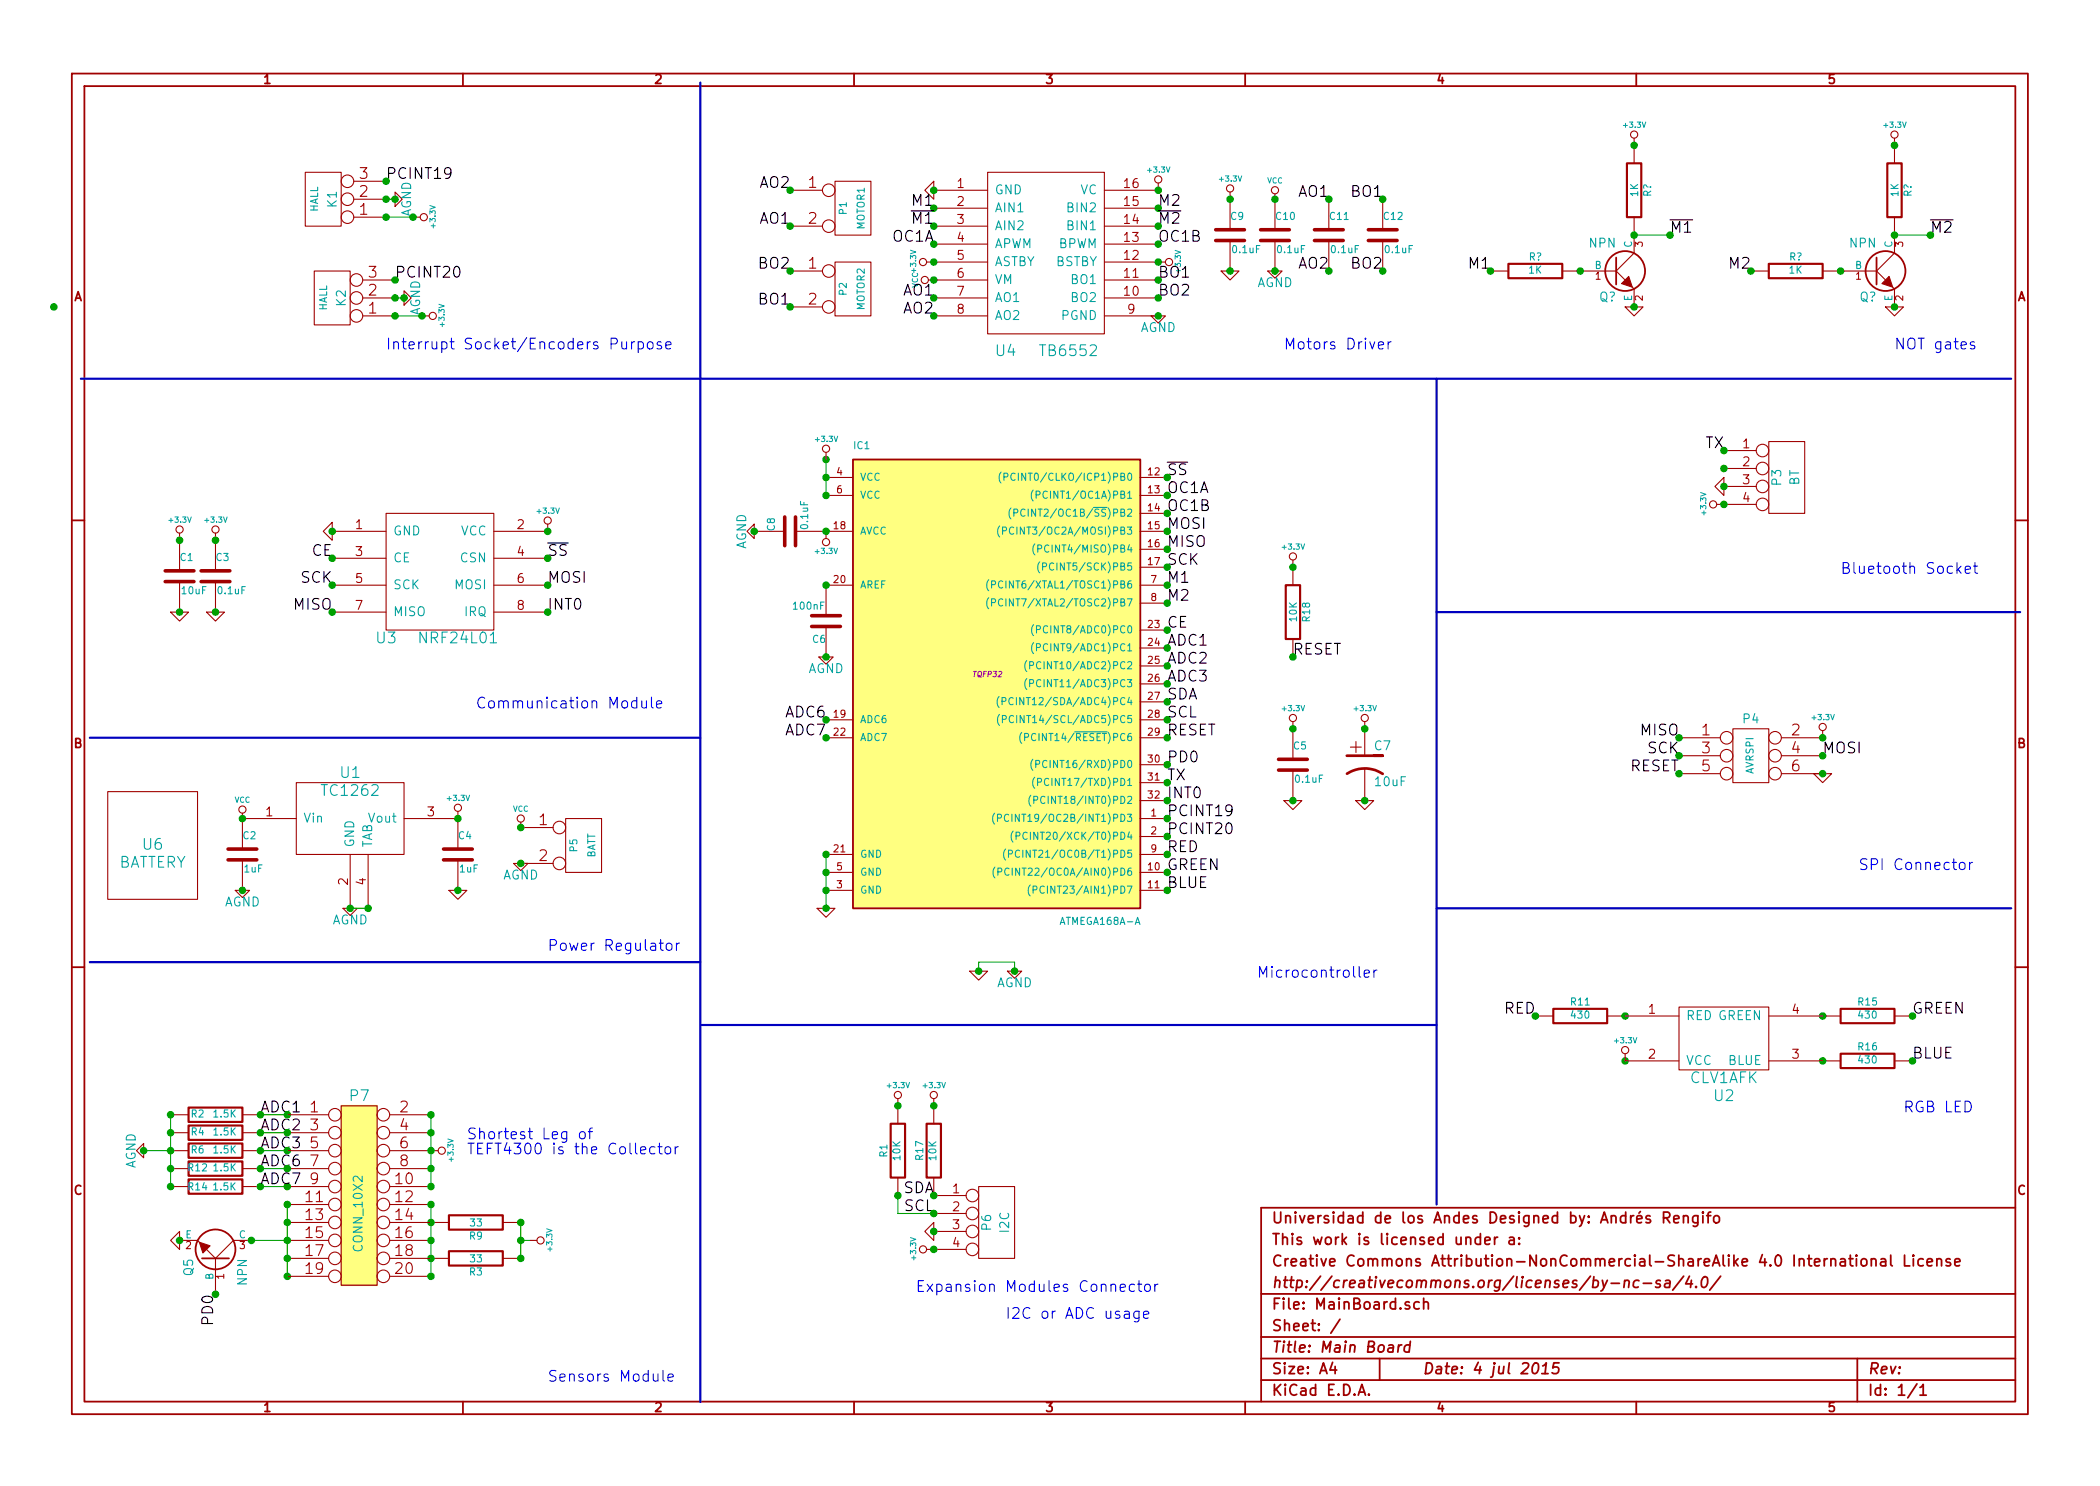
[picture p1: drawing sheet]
<svg xmlns="http://www.w3.org/2000/svg" width="297mm" height="210mm" viewBox="0 0 297 210" stroke-linecap="round" stroke-linejoin="round" font-family="sans-serif">
<g fill="none" stroke="#a00000" stroke-width=".25">
<path d="M10.2 10.4h276.6v189.7h-276.6zM11.9 12.2h273.2v186.1h-273.2zM65.5 10.4v1.8M120.8 10.4v1.8M176.1 10.4v1.8M231.4 10.4v1.8M228.6 36.4v3.9M265.4 36.4v3.9M10.2 73.6h1.7M120.6 65h40.7v63.5h-40.7zM285.1 73.6h1.7M10.2 136.8h1.7"/>
<path d="M285.1 136.8h1.7M28.6 178h3.8M209.4 175.1a.48 .48 0 0 0-.7 .1v.6a.48 .48 0 0 0 .7 .2M209.4 174.5v1.6M210 175.6l.8-.2-.1-.3h-.4l-.3 .2 .1 .7 .2 .1 .4-.1M211.4 175.1v1M211.8 175.1h-.2l-.2 .3M213.5 175.1h.2h.4l.1 1M214.2 175.4l-.5 .1a.3 .3 0 0 0-.3 .3 .3 .3 0 0 0 .3 .3l.5-.1M214.9 175.9l.1 .1-.1 .1-.1-.1 .1-.1v.2M214.9 175.1l.1 .1-.1 .1-.1-.1 .1-.1v.2M233.4 172.1l-.4-.1-.2 .2 .1 .2 .5 .2 .1 .1-.1 .2-.1 .1-.5-.1"/>
<path d="M235.3 172.3h.6a.42 .42 0 0 0 .3-.4 .42 .42 0 0 0-.3-.4h-.6v1.5M235.7 172.3l.5 .7M236.8 172.5l.7-.1-.1-.3-.4-.1-.2 .2v.7l.2 .1 .4-.1M238.1 172.2a.38 .38 0 0 1 .7 0v.8M238.1 172v1M240.2 172v1.2a.43 .43 0 0 1-.7 .3M240.2 172.1a.48 .48 0 0 0-.7 .1l-.1 .5a.48 .48 0 0 0 .8 .2M240.9 171.5l-.1 .1h.1v-.1v.1M240.9 172v1M241.4 172h.6M242 171.5l-.3 .1-.1 .1v1.3M242.5 172.2a.42 .42 0 0 1 .4-.2 .42 .42 0 0 1 .3 .3v.4a.43 .43 0 0 1-.4 .3 .43 .43 0 0 1-.4-.3z"/>
<path d="M259 178.3a.38 .38 0 0 1 .6 0v.8M260.3 178.2l.2-.1 .4 .1 .1 .9M261 178.5h-.5a.3 .3 0 0 0-.2 .3 .3 .3 0 0 0 .2 .3l.5-.1M261.5 178.1h.6M261.7 177.6v1.3l.1 .1 .3 .1M262.6 177.6l-.1 .1h.1h.1l-.1-.1v.1M262.6 178.1v1M263.3 178.3a.42 .42 0 0 1 .4-.2 .42 .42 0 0 1 .4 .3v.4a.43 .43 0 0 1-.4 .3 .43 .43 0 0 1-.5-.3zM264.7 178.3a.38 .38 0 0 1 .7 0v.8M264.7 178.1v1M266.1 178.2l.1-.1 .4 .1 .1 .9M266.7 178.5h-.5a.3 .3 0 0 0-.2 .3 .3 .3 0 0 0 .2 .3l.5-.1"/>
<path d="M267.4 177.6v1.3l.3 .2M269.4 177.6v1.5h.7M270.6 177.6v.1h.1l-.1-.1v.1M270.6 178.1v1M272 178.2a.48 .48 0 0 0-.6 .1l-.1 .5a.48 .48 0 0 0 .7 .2M272.6 178.6l.7-.1v-.3l-.5-.1-.2 .2 .1 .7 .1 .1 .5-.1M274 178.3a.38 .38 0 0 1 .6 0v.8M274 178.1v1M275.8 178.2l-.3-.1-.2 .2v.2l.5 .2 .1 .1-.1 .2-.1 .1-.4-.1M276.5 178.6l.7-.1v-.3l-.5-.1-.2 .2 .1 .7 .1 .1 .5-.1M285.1 170.9h-106.7v27.4M65.5 198.3v1.8"/>
<path d="M120.8 198.3v1.8M176.1 198.3v1.8M178.4 183.1h106.7M178.4 189.2h106.7M178.4 195.3h106.7M178.4 192.2h106.7M188.5 192.8l-.4 1h1M188.8 193.3v1.1M189.5 186.7l-1.3 1.9M192.1 197.4l.5-1.5 .5 1.5M192.3 197h.7M193.6 197.3h.1l-.1 .1-.1-.1h.1v.1"/>
<path d="M195.1 192.2v3.1M196.4 190.4l.2-.1 .4 .1 .1 .1-.1 .8M197.1 190.7h-.5a.35 .35 0 0 0-.3 .5l.2 .1 .5-.1M197.8 190.3l-.1 1M198.3 190.3l-.3 .1-.2 .2M199.3 184.3l-.3-.1-.2 .2v.2l.5 .2 .1 .1-.1 .2-.1 .1-.4-.1M199.4 190.4a.51 .51 0 0 0-.7 .2v.6a.53 .53 0 0 0 .6 0M199.5 189.8l-.2 1.5M200.7 184.3a.48 .48 0 0 0-.6 0l-.1 .6a.48 .48 0 0 0 .7 .2M201.4 184.3a.38 .38 0 0 1 .6 .1v.8M201.4 183.7v1.5M217 192.9a.34 .34 0 0 1 .6 .2 .87 .87 0 0 1-.6 1.3l-.1-.1a1.13 1.13 0 0 1 .1-1.4z"/>
<path d="M218.1 194.4h.9M218.2 193.3l.5-.5-.2 1.6M220.5 192.8h-.7l-.2 .8 .3-.2 .5 .1 .1 .2-.2 .5a.62 .62 0 0 1-.8 0M227.9 181.6h1.2M229.8 181.3a.38 .38 0 0 1 .7 .1l-.1 .8M229.8 181.1l-.1 1.1M231.4 198.3v1.8M231.8 181.2a.51 .51 0 0 0-.7 .3v.5a.53 .53 0 0 0 .6 .1M232.4 181.6h1.2M234.8 181.2l-.3-.1-.2 .1-.1 .3 .2 .2h.4v.3l-.2 .2-.4-.1M235.6 181.2l.2-.1 .4 .1v.2l-.1 .8M236.2 181.5l-.5 .1a.35 .35 0 0 0-.2 .5l.1 .1 .5-.1"/>
<path d="M238.2 180.6l-1.6 1.9M239 180.6l-.6 1.1h1M239.2 181.1l-.1 1.1M239.9 182l.1 .1-.1 .1-.1-.1 .1-.1v.2M240.9 180.8a.35 .35 0 0 1 .4-.2 .35 .35 0 0 1 .2 .3 .87 .87 0 0 1-.6 1.3l-.1-.1a1.14 1.14 0 0 1 .1-1.3zM243.4 180.6l-1.6 1.9M262.7 192.2v6.1M271.1 195.8l-1.3 2M271.6 196.3l.4-.4v1.5M271.6 197.4h.9"/>
<circle cx="229.9" cy="38.3" r="2.82"/>
<circle cx="266.7" cy="38.3" r="2.82"/>
<circle cx="30.5" cy="176.8" r="2.82"/>
</g>
<g fill="none" stroke="#a00000" stroke-width=".51">
<path d="M172 34h4M172 32.5h4M178.3 34h4.1M178.3 32.5h4.1M185.9 34h4.1M185.9 32.5h4.1M193.5 34h4.1M193.5 32.5h4.1M111 73.1v4.1M112.5 73.1v4.1M23.4 82.3h4M23.4 80.8h4"/>
<path d="M28.4 82.3h4.1M28.4 80.8h4.1M114.8 87.1h4.1M114.8 88.6h4.1M180.8 109h4.1M180.8 107.4h4.1M32.3 121.7h4M32.3 120.1h4M62.7 121.7h4.1M62.7 120.1h4.1"/>
</g>
<g fill="none" stroke="#a00000" stroke-width=".15">
<path d="M231.1 19.6v3.5M268 19.6v3.5M43.2 24.4h5.1v7.6h-5.1zM44.4 38.3h5.1v7.7h-5.1zM50 30.7h4.6M50 28.2h4.6M50 25.6h4.6M51.3 39.6h4.6M55.9 27.2l1 1-1 1zM58.4 30.7h1M111.8 26.9h4.5M111.8 32h4.5"/>
<path d="M111.8 38.3h4.5M118.1 25.6h5.1v7.7h-5.1zM118.1 37.1h5.1v7.6h-5.1zM130.8 26.9l1.3-1.3v2.6zM131.1 37.1h8.6M132.1 26.9h7.6M132.1 29.5h7.6M132.1 32h7.6M132.1 34.5h7.6M132.1 39.6h7.6M139.7 24.4h16.5v22.8h-16.5zM156.2 29.5h7.6"/>
<path d="M156.2 32h7.6M156.2 34.5h7.6M156.2 37.1h7.6M156.2 39.6h7.6M163.8 25.9v1h-7.6M172.7 38.3h2.6l-1.3 1.3zM174 27.2v5.3M174 34v4.3M179.3 38.3h2.1l-1.1 1.1zM180.3 27.4v5.1M180.3 34v4.3M188 28.2v4.3"/>
<path d="M188 34v4.3M195.6 28.2v4.3M195.6 34v4.3M210.8 38.3h2.6M221 38.3h7.6M228.6 38.3l1.3 1.3M231.1 30.7v5.1l-2.5 2.5M247.6 38.3h2.6M257.8 38.3h7.6M265.4 38.3l1.3 1.3M268 30.7v5.1l-2.6 2.5M51.3 42.2h4.6"/>
<path d="M51.3 44.7h4.6M57.1 41.1l1.1 1.1-1.1 1zM59.7 44.7h1M111.8 43.4h4.5M132.1 42.2h7.6M132.1 44.7h7.6M156.2 42.2h7.6M156.2 44.7h7.6M162.8 44.7h2l-1 1zM229.9 43.4h2.5l-1.3 1.3zM230.9 40.6l.2 .3v2.5M266.7 43.4h2.5l-1.2 1.3z"/>
<path d="M267.7 40.6l.3 .3v2.5M25.4 75.4v5.4M30.5 75.4v5.4M47 73.9v2.5l-1.3-1.2zM47 75.2h7.6M47 79h7.6M54.6 72.6h15.2v16.5h-15.2zM69.8 79h7.7M77.5 74.2v1h-7.7M106.7 74.2v2l-1-1zM106.7 75.2h4.3M112.5 75.2h8.1"/>
<path d="M116.8 75.2v1M116.8 64v1M116.8 67.6h3.8M116.8 70.1h3.8M161.3 75.2h3.8M161.3 67.6h3.8M161.3 70.1h3.8M161.3 72.6h3.8M161.3 77.7h3.8M182.9 79.2v3.6M242.6 68.8l1.2-1.2v2.5zM242.8 71.4h5.6"/>
<path d="M243.8 63.7h4.6M243.8 66.3h4.6M243.8 68.8h4.6M250.2 62.5h5.1v10.1h-5.1zM24.1 86.6h2.6l-1.3 1.3zM25.4 82.3v4.3M29.2 86.6h2.5l-1.2 1.3zM30.5 82.3v4.3M47 82.8h7.6M47 86.6h7.6M69.8 82.8h7.7M69.8 86.6h7.7"/>
<path d="M115.8 93h2.1l-1.1 1zM116.8 88.6v4.4M120.6 82.8h-3.8v4.3M161.3 82.8h3.8M161.3 85.3h3.8M161.3 89.1h3.8M161.3 91.7h3.8M161.3 94.2h3.8M161.3 96.8h3.8M161.3 80.3h3.8M161.3 99.3h3.8M15.2 112h12.7v15.2h-12.7z"/>
<path d="M34.3 115.1v.7M34.3 115.8v4.3M34.3 115.8h7.6M41.9 110.7h15.2v10.2h-15.2zM57.1 115.8h7.7M64.8 114.8v1M64.8 115.8v4.3M73.7 116.3v.8h4.5M80 115.8h5.1v7.6h-5.1zM116.8 104.4h3.8M116.8 101.8h3.8M161.3 115.8h3.8"/>
<path d="M161.3 104.4h3.8M161.3 118.4h3.8M161.3 108.2h3.8M161.3 110.7h3.8M161.3 113.3h3.8M161.3 101.8h3.8M181.6 113.3h2.5l-1.2 1.2zM182.9 102.1v5.3M182.9 109v4.3M191.8 113.3h2.5l-1.3 1.2zM193 102.1v4.8M193 108.7v4.6"/>
<path d="M237.5 104.4h5.8M237.5 106.9h5.8M237.5 109.5h5.8M245.1 103.1h5.1v7.6h-5.1zM252 106.9h5.8M252 109.5h5.8M256.5 109.5h2.6l-1.3 1.2zM257.8 103.4v1h-5.8M33.3 126h2l-1 1zM34.3 121.7v4.3M48.5 128.5h2l-1 1zM49.5 120.9v7.6"/>
<path d="M52.1 120.9v7.6M63.5 126h2.5l-1.2 1.2zM64.8 121.7v4.3M72.6 122.2h2.1l-1 1zM73.7 122.2h4.5M115.6 128.5h2.5l-1.3 1.3zM116.8 126h3.8M116.8 123.4h3.8M116.8 120.9h3.8M137.2 137.4h2.5l-1.3 1.3zM142.5 137.4h2l-1 1zM161.3 126h3.8"/>
<path d="M161.3 123.4h3.8M161.3 120.9h3.8M24.1 157.7h2.6M34.3 157.7h2.5M40.6 157.7h5.9M48.3 156.5h5v25.4h-5zM55.1 157.7h5.9M127 155.4v3.6M132.1 155.4v3.6M217.2 143.8h2.5M227.3 143.8h10.2M229.9 149.1v1h7.6"/>
<path d="M237.5 142.5h12.7v8.9h-12.7zM250.2 143.8h10.1M250.2 150.1h10.1M268 143.8h2.5M268 150.1h2.5M20.3 161.8v2l-1-1zM24.1 175.5l1.3-1.3v2.6zM24.1 160.3h2.6M24.1 162.8h2.6M24.1 165.3h2.6M24.1 167.9h2.6M25.4 175.5h2.5l.3 .3"/>
<path d="M29.2 176.8l1.3 1.2M30.5 178v5.1M34.3 160.3h2.5M34.3 162.8h2.5M34.3 165.3h2.5M34.3 167.9h2.5M35.6 175.5h-2.6l-2.5 2.5M40.6 160.3h5.9M40.6 162.8h5.9M40.6 173h5.9M40.6 165.3h5.9M40.6 167.9h5.9"/>
<path d="M40.6 175.5h5.9M40.6 178h5.9M40.6 170.4h5.9M55.1 162.8h6.9M55.1 160.3h5.9M55.1 173h8.4M55.1 165.3h5.9M55.1 167.9h5.9M55.1 175.5h5.9M55.1 178h8.4M55.1 170.4h5.9M71.1 173h2.6"/>
<path d="M71.1 178h2.6M74.9 175.5h1M130.8 174.2l1.3-1.2v2.5zM131.1 176.8h5.6M132.1 169.2h4.6M132.1 171.7h4.6M132.1 174.2h4.6M138.4 167.9h5.1v10.1h-5.1zM40.6 180.6h5.9M55.1 180.6h5.9"/>
<circle cx="231.1" cy="19" r=".51"/>
<circle cx="268" cy="19" r=".51"/>
<circle cx="49.1" cy="30.7" r=".89"/>
<circle cx="49.1" cy="28.2" r=".89"/>
<circle cx="49.1" cy="25.6" r=".89"/>
<circle cx="50.4" cy="39.6" r=".89"/>
<circle cx="59.9" cy="30.7" r=".51"/>
<circle cx="117.2" cy="26.9" r=".89"/>
<circle cx="117.2" cy="38.3" r=".89"/>
<circle cx="117.2" cy="32" r=".89"/>
<circle cx="130.6" cy="37.1" r=".51"/>
<circle cx="130.8" cy="39.6" r=".51"/>
<circle cx="163.8" cy="25.4" r=".51"/>
<circle cx="165.4" cy="37.1" r=".51"/>
<circle cx="174" cy="26.7" r=".51"/>
<circle cx="180.3" cy="26.9" r=".51"/>
<circle cx="50.4" cy="42.2" r=".89"/>
<circle cx="50.4" cy="44.7" r=".89"/>
<circle cx="61.2" cy="44.7" r=".51"/>
<circle cx="117.2" cy="43.4" r=".89"/>
<circle cx="25.4" cy="74.9" r=".51"/>
<circle cx="30.5" cy="74.9" r=".51"/>
<circle cx="77.5" cy="73.7" r=".51"/>
<circle cx="116.8" cy="76.7" r=".51"/>
<circle cx="116.8" cy="63.5" r=".51"/>
<circle cx="182.9" cy="78.7" r=".51"/>
<circle cx="242.3" cy="71.4" r=".51"/>
<circle cx="249.3" cy="71.4" r=".89"/>
<circle cx="249.3" cy="63.7" r=".89"/>
<circle cx="249.3" cy="68.8" r=".89"/>
<circle cx="249.3" cy="66.3" r=".89"/>
<circle cx="34.3" cy="114.5" r=".51"/>
<circle cx="64.8" cy="114.3" r=".51"/>
<circle cx="73.7" cy="115.8" r=".51"/>
<circle cx="79.1" cy="117.1" r=".89"/>
<circle cx="182.9" cy="101.6" r=".51"/>
<circle cx="193" cy="101.6" r=".51"/>
<circle cx="244.2" cy="106.9" r=".89"/>
<circle cx="244.2" cy="109.5" r=".89"/>
<circle cx="244.2" cy="104.4" r=".89"/>
<circle cx="251.1" cy="109.5" r=".89"/>
<circle cx="251.1" cy="104.4" r=".89"/>
<circle cx="251.1" cy="106.9" r=".89"/>
<circle cx="257.8" cy="102.9" r=".51"/>
<circle cx="79.1" cy="122.2" r=".89"/>
<circle cx="47.4" cy="157.7" r=".89"/>
<circle cx="54.2" cy="157.7" r=".89"/>
<circle cx="127" cy="154.9" r=".51"/>
<circle cx="132.1" cy="154.9" r=".51"/>
<circle cx="229.9" cy="148.6" r=".51"/>
<circle cx="47.4" cy="178" r=".89"/>
<circle cx="47.4" cy="165.3" r=".89"/>
<circle cx="47.4" cy="167.9" r=".89"/>
<circle cx="47.4" cy="173" r=".89"/>
<circle cx="47.4" cy="170.4" r=".89"/>
<circle cx="47.4" cy="160.3" r=".89"/>
<circle cx="47.4" cy="175.5" r=".89"/>
<circle cx="47.4" cy="162.8" r=".89"/>
<circle cx="54.2" cy="162.8" r=".89"/>
<circle cx="54.2" cy="167.9" r=".89"/>
<circle cx="54.2" cy="165.3" r=".89"/>
<circle cx="54.2" cy="170.4" r=".89"/>
<circle cx="54.2" cy="160.3" r=".89"/>
<circle cx="54.2" cy="178" r=".89"/>
<circle cx="54.2" cy="173" r=".89"/>
<circle cx="54.2" cy="175.5" r=".89"/>
<circle cx="62.5" cy="162.8" r=".51"/>
<circle cx="76.5" cy="175.5" r=".51"/>
<circle cx="130.6" cy="176.8" r=".51"/>
<circle cx="137.5" cy="171.7" r=".89"/>
<circle cx="137.5" cy="174.2" r=".89"/>
<circle cx="137.5" cy="169.2" r=".89"/>
<circle cx="137.5" cy="176.8" r=".89"/>
<circle cx="47.4" cy="180.6" r=".89"/>
<circle cx="54.2" cy="180.6" r=".89"/>
</g>
<g fill="none" stroke="#a00000" stroke-width=".3">
<path d="M213.4 37.3h7.6v2.1h-7.6zM230.1 23.1h2.1v7.6h-2.1zM250.2 37.3h7.6v2.1h-7.6zM267 23.1h2v7.6h-2zM181.9 82.8h2v7.6h-2zM26.7 156.7h7.6v2h-7.6zM26.7 159.3h7.6v2h-7.6zM126 159h2v7.6h-2zM131.1 159h2v7.6h-2zM219.7 142.7h7.6v2.1h-7.6zM260.3 142.7h7.7v2.1h-7.7zM260.3 149.1h7.7v2h-7.7z"/>
<path d="M26.7 161.8h7.6v2h-7.6zM26.7 164.3h7.6v2.1h-7.6zM26.7 166.9h7.6v2h-7.6zM63.5 172h7.6v2h-7.6zM63.5 177h7.6v2.1h-7.6z"/>
</g>
<path d="M190.5 106.9h5.1h-1.3M190.5 109.5a4.6 4.6 0 0 1 5.1 0" fill="none" stroke="#a00000" stroke-width=".38"/>
<g fill="none" stroke="#00a0a0" stroke-width=".15">
<path d="M141.4 74.4a1.2 1.2 0 0 0 0 1.6M141.6 66.8a1.2 1.2 0 0 0 0 1.5M141.8 75.1h.5l.1-.2-.1-.3h-.5v1M142 67.5l.5-.1 .1-.1-.1-.3-.5-.1v1.1M143 71.9a1.2 1.2 0 0 0 0 1.5M143.4 74.7a.4 .4 0 0 0-.5 0 .4 .4 0 0 0-.1 .5 .37 .37 0 0 0 .2 .3 .37 .37 0 0 0 .4 0M143.4 72.6l.5-.1 .1-.1-.1-.3-.5-.1v1M143.6 67.1a.4 .4 0 0 0-.5-.1 .4 .4 0 0 0-.1 .5 .37 .37 0 0 0 .2 .4 .37 .37 0 0 0 .4 0M145 72.1a.4 .4 0 0 0-.5 0 .4 .4 0 0 0-.1 .5 .37 .37 0 0 0 .2 .4 .37 .37 0 0 0 .4-.1M146.2 69.3a1.2 1.2 0 0 0 0 1.6M146.4 77a1.2 1.2 0 0 0 0 1.5M146.6 70h.4l.1-.2-.1-.3h-.4v1"/>
<path d="M146.8 77.6h.5v-.1v-.3l-.5-.1v1M147.1 79.5a1.2 1.2 0 0 0 0 1.5M69.3 91h.9M139.9 82a1.2 1.2 0 0 0 0 1.6M139.9 84.6a1.2 1.2 0 0 0 0 1.5M140.3 82.7h.4l.1-.2-.1-.3h-.4v1M140.3 85.3l.4-.1 .1-.1-.1-.3-.4-.1v1M141.3 98.5a1.2 1.2 0 0 0 0 1.6M141.7 99.2h.5l.1-.1-.1-.4h-.5v1M143.3 98.8a.4 .4 0 0 0-.5 0 .4 .4 0 0 0-.1 .5 .37 .37 0 0 0 .2 .4 .37 .37 0 0 0 .4-.1M145.2 93.5a1.2 1.2 0 0 0 0 1.5M145.2 96a1.2 1.2 0 0 0 0 1.6"/>
<path d="M145.6 94.2l.5-.1 .1-.1-.1-.3-.5-.1v1M145.6 96.7l.5-.1 .1-.1-.1-.3h-.5v1M146.2 88.4a1.2 1.2 0 0 0 0 1.5M146.2 90.9a1.2 1.2 0 0 0 0 1.6M146.6 89.1l.5-.1 .1-.1-.1-.3-.5-.1v1.1M146.6 91.6h.5l.1-.2-.1-.3h-.5v1M147.5 80.2l.5-.1v-.1v-.3l-.5-.1v1.1M140.7 115.1a1.2 1.2 0 0 0 0 1.5M141.1 115.7h.5l.1-.1-.1-.3-.5-.1v1M141.4 101.1a1.2 1.2 0 0 0 0 1.5M141.8 101.8l.5-.1v-.1v-.3l-.5-.1v1.1M142.7 115.3a.4 .4 0 0 0-.5 0 .4 .4 0 0 0-.1 .5 .37 .37 0 0 0 .1 .4 .37 .37 0 0 0 .5-.1"/>
<path d="M143.3 117.6a1.2 1.2 0 0 0 0 1.5M143.4 101.3a.4 .4 0 0 0-.5 0 .4 .4 0 0 0-.2 .5 .37 .37 0 0 0 .2 .4 .37 .37 0 0 0 .5 0M143.7 118.3l.5-.1 .1-.1-.1-.3-.5-.1v1.1M144.5 103.6a1.2 1.2 0 0 0 0 1.6M144.9 104.3h.5l.1-.2-.1-.3h-.5v1M145.3 117.9a.4 .4 0 0 0-.5-.1 .4 .4 0 0 0-.1 .5 .37 .37 0 0 0 .2 .4 .37 .37 0 0 0 .4 0M145.8 112.5a1.2 1.2 0 0 0 0 1.6M146.1 107.4a1.2 1.2 0 0 0 0 1.6M146.2 113.2h.5l.1-.2-.1-.3h-.5v1M146.4 110a1.2 1.2 0 0 0 0 1.5M146.5 108.1h.5l.1-.2-.1-.3h-.5v1M146.8 110.7l.4-.1 .1-.1-.1-.3-.4-.1v1"/>
<path d="M152 103.6h4.6M140.7 122.7a1.2 1.2 0 0 0 0 1.5M141.1 123.4l.5-.1 .1-.1-.1-.3-.5-.1v1M142.2 120.1a1.2 1.2 0 0 0 0 1.6M142.6 120.8h.5l.1-.2-.1-.3h-.5v1M142.7 122.9a.4 .4 0 0 0-.5 0 .4 .4 0 0 0-.1 .5 .37 .37 0 0 0 .2 .4 .37 .37 0 0 0 .4-.1M144.2 120.4a.4 .4 0 0 0-.5 0 .4 .4 0 0 0-.1 .5 .37 .37 0 0 0 .2 .4 .37 .37 0 0 0 .4-.1M145.7 125.2a1.2 1.2 0 0 0 0 1.6M146.1 125.9h.5l.1-.2-.1-.3h-.5v1"/>
</g>
<g fill="#ffff80" stroke="#ffff80" stroke-width=".25">
<path d="M120.6 65h40.7v63.5h-40.7z"/>
<path d="M48.3 156.5h5v25.4h-5z"/>
</g>
<g fill="#00a000" stroke="#00a000" stroke-width=".25">
<circle cx="116.8" cy="75.2" r=".41"/>
<circle cx="116.8" cy="82.8" r=".41"/>
<circle cx="116.8" cy="93" r=".41"/>
<circle cx="40.6" cy="180.6" r=".41"/>
<circle cx="24.1" cy="160.3" r=".41"/>
<circle cx="24.1" cy="157.7" r=".41"/>
<circle cx="229.9" cy="143.8" r=".41"/>
<circle cx="257.8" cy="143.8" r=".41"/>
<circle cx="257.8" cy="150.1" r=".41"/>
<circle cx="229.9" cy="150.1" r=".41"/>
<circle cx="64.8" cy="115.8" r=".41"/>
<circle cx="34.3" cy="115.8" r=".41"/>
<circle cx="34.3" cy="126" r=".41"/>
<circle cx="64.8" cy="126" r=".41"/>
<circle cx="163.8" cy="26.9" r=".41"/>
<circle cx="163.8" cy="44.7" r=".41"/>
<circle cx="132.1" cy="26.9" r=".41"/>
<circle cx="132.1" cy="37.1" r=".41"/>
<circle cx="163.8" cy="37.1" r=".41"/>
<circle cx="132.1" cy="39.6" r=".41"/>
<circle cx="243.8" cy="66.3" r=".41"/>
<circle cx="243.8" cy="68.8" r=".41"/>
<circle cx="243.8" cy="71.4" r=".41"/>
<circle cx="257.8" cy="104.4" r=".41"/>
<circle cx="257.8" cy="109.5" r=".41"/>
<circle cx="132.1" cy="29.5" r=".41"/>
<circle cx="132.1" cy="32" r=".41"/>
<circle cx="132.1" cy="42.2" r=".41"/>
<circle cx="106.7" cy="75.2" r=".41"/>
<circle cx="174" cy="38.3" r=".41"/>
<circle cx="180.3" cy="38.3" r=".41"/>
<circle cx="180.3" cy="28.2" r=".41"/>
<circle cx="174" cy="28.2" r=".41"/>
<circle cx="182.9" cy="103.1" r=".41"/>
<circle cx="182.9" cy="113.3" r=".41"/>
<circle cx="193" cy="103.1" r=".41"/>
<circle cx="193" cy="113.3" r=".41"/>
<circle cx="111.8" cy="32" r=".41"/>
<circle cx="111.8" cy="43.4" r=".41"/>
<circle cx="188" cy="28.2" r=".41"/>
<circle cx="195.6" cy="28.2" r=".41"/>
<circle cx="30.5" cy="86.6" r=".41"/>
<circle cx="25.4" cy="86.6" r=".41"/>
<circle cx="25.4" cy="76.4" r=".41"/>
<circle cx="30.5" cy="76.4" r=".41"/>
<circle cx="47" cy="75.2" r=".41"/>
<circle cx="77.5" cy="75.2" r=".41"/>
<circle cx="49.5" cy="128.5" r=".41"/>
<circle cx="52.1" cy="128.5" r=".41"/>
<circle cx="54.6" cy="30.7" r=".41"/>
<circle cx="54.6" cy="28.2" r=".41"/>
<circle cx="55.9" cy="28.2" r=".41"/>
<circle cx="73.7" cy="117.1" r=".41"/>
<circle cx="73.7" cy="122.2" r=".41"/>
<circle cx="132.1" cy="174.2" r=".41"/>
<circle cx="132.1" cy="156.5" r=".41"/>
<circle cx="127" cy="169.2" r=".41"/>
<circle cx="127" cy="156.5" r=".41"/>
<circle cx="132.1" cy="176.8" r=".41"/>
<circle cx="116.8" cy="67.6" r=".41"/>
<circle cx="116.8" cy="70.1" r=".41"/>
<circle cx="116.8" cy="65" r=".41"/>
<circle cx="116.8" cy="128.5" r=".41"/>
<circle cx="116.8" cy="126" r=".41"/>
<circle cx="116.8" cy="123.4" r=".41"/>
<circle cx="116.8" cy="120.9" r=".41"/>
<circle cx="55.9" cy="44.7" r=".41"/>
<circle cx="55.9" cy="42.2" r=".41"/>
<circle cx="57.1" cy="42.2" r=".41"/>
<circle cx="138.4" cy="137.4" r=".41"/>
<circle cx="143.5" cy="137.4" r=".41"/>
<circle cx="182.9" cy="80.3" r=".41"/>
<circle cx="7.6" cy="43.4" r=".41"/>
<circle cx="73.7" cy="173" r=".41"/>
<circle cx="61" cy="173" r=".41"/>
<circle cx="61" cy="178" r=".41"/>
<circle cx="73.7" cy="178" r=".41"/>
<circle cx="24.1" cy="162.8" r=".41"/>
<circle cx="24.1" cy="165.3" r=".41"/>
<circle cx="24.1" cy="167.9" r=".41"/>
<circle cx="20.3" cy="162.8" r=".41"/>
<circle cx="61" cy="167.9" r=".41"/>
<circle cx="61" cy="165.3" r=".41"/>
<circle cx="61" cy="162.8" r=".41"/>
<circle cx="61" cy="160.3" r=".41"/>
<circle cx="61" cy="157.7" r=".41"/>
<circle cx="25.4" cy="175.5" r=".41"/>
<circle cx="40.6" cy="175.5" r=".41"/>
<circle cx="35.6" cy="175.5" r=".41"/>
<circle cx="40.6" cy="170.4" r=".41"/>
<circle cx="40.6" cy="173" r=".41"/>
<circle cx="40.6" cy="178" r=".41"/>
<circle cx="61" cy="180.6" r=".41"/>
<circle cx="61" cy="175.5" r=".41"/>
<circle cx="61" cy="170.4" r=".41"/>
<circle cx="73.7" cy="175.5" r=".41"/>
<circle cx="223.5" cy="38.3" r=".41"/>
<circle cx="231.1" cy="33.3" r=".41"/>
<circle cx="231.1" cy="43.4" r=".41"/>
<circle cx="231.1" cy="20.6" r=".41"/>
<circle cx="210.8" cy="38.3" r=".41"/>
<circle cx="260.3" cy="38.3" r=".41"/>
<circle cx="268" cy="33.3" r=".41"/>
<circle cx="268" cy="43.4" r=".41"/>
<circle cx="268" cy="20.6" r=".41"/>
</g>
<g fill="none" stroke="#00a000" stroke-width=".15">
<path d="M54.6 30.7h3.8M54.6 28.2h1.3M231.1 33.3h5.1M268 33.3h5M55.9 44.7h3.8M55.9 42.2h1.2M116.8 65v5.1M49.5 128.5h2.6M116.8 120.9v7.6M138.4 137.4v-1.3h5.1v1.3M24.1 157.7v10.2M36.8 157.7h3.8"/>
<path d="M61 157.7v10.2M20.3 162.8h3.8M35.6 175.5h5M36.8 160.3h3.8M36.8 162.8h3.8M36.8 165.3h3.8M36.8 167.9h3.8M40.6 170.4v10.2M61 170.4v10.2M73.7 173v5M73.7 175.5h1.2M127 169.2v2.5h5.1"/>
</g>
<g fill="#a00000" stroke="#a00000" stroke-width=".15">
<path d="M28.2 175.8l1.5 .5-1 1z"/>
<path d="M229.4 40.1l1-1 .5 1.5z"/>
<path d="M266.2 40.1l1-1 .5 1.5z"/>
</g>
<g fill="none" stroke="#00f" stroke-width=".15">
<path d="M88 48.4v.8a.39 .39 0 0 0 .6 0M88.6 48.4v1M89.3 48.4v1M89.8 48.4h-.3l-.2 .3M90.3 48.4a.48 .48 0 0 1 .6 .1l.1 .6a.48 .48 0 0 1-.7 .2M90.3 48.4v1.5M91.6 48.5a.42 .42 0 0 1 .5-.1 .42 .42 0 0 1 .3 .3v.4a.43 .43 0 0 1-.4 .3 .43 .43 0 0 1-.4-.3zM93.5 48.4h-.3l-.3 .2 .1 .2 .5 .1 .1 .2-.1 .2-.1 .1-.5-.1M94.2 48.9l.7-.2-.1-.3h-.4l-.2 .2 .1 .7 .1 .1 .4-.1M195 48.9l.7-.2-.1-.3h-.4l-.2 .2v.7l.2 .1 .4-.1M196.3 48.4v1M196.8 48.4h-.3l-.2 .3"/>
<path d="M279.3 48.4h-.4l-.2 .2 .1 .2 .5 .1v.2v.2l-.2 .1-.4-.1M279.3 79.6v1.3l.1 .1 .3 .1M90.8 99.2v.8a.39 .39 0 0 0 .6 0M91.4 99.2v1M92.2 98.6v1.4l.2 .2M92.9 99.7l.7-.2-.1-.3h-.4l-.2 .2v.7l.2 .1 .4-.1M277 80.5l.4 .6M277.4 80.1l-.6 .6M278 80.6l.7-.1-.1-.3-.4-.1-.2 .2 .1 .7 .1 .1 .4-.1M279.1 80.1h.6M94.3 133.6a.42 .42 0 0 1 .4-.2 .42 .42 0 0 1 .3 .4v.4a.43 .43 0 0 1-.4 .3 .43 .43 0 0 1-.4-.3zM95.7 133.4v1.1"/>
<path d="M96.1 133.4l-.3 .1-.1 .3M192.3 136.7v1.4l.2 .2M193 137.8l.7-.2-.1-.3h-.4l-.2 .2v.7l.2 .1 .4-.1M194.3 137.3v1M194.8 137.3h-.3l-.2 .3M277.2 122.2a.42 .42 0 0 1 .4-.2 .42 .42 0 0 1 .4 .3v.5a.43 .43 0 0 1-.5 .2 .43 .43 0 0 1-.4-.2zM278.6 122v1M279 122l-.3 .1-.1 .2M83.8 159.6l-.3 .1-.1 .1v1.3M82 160.3a.42 .42 0 0 1 .5-.2 .42 .42 0 0 1 .3 .3v.5a.43 .43 0 0 1-.4 .2 .43 .43 0 0 1-.4-.2zM83.2 160.1h.6M92.6 162.3a.48 .48 0 0 0-.6 .1l-.1 .6a.48 .48 0 0 0 .7 .2"/>
<path d="M93.1 162.2h.5M93.3 161.7v1.4v.1l.3 .1M94.1 162.4a.42 .42 0 0 1 .4-.2 .42 .42 0 0 1 .4 .4v.4a.43 .43 0 0 1-.4 .3 .43 .43 0 0 1-.4-.3zM95.5 162.2v1.1M95.9 162.2l-.2 .1-.2 .3M93.8 193.9v1.3l.2 .2M94.5 194.9l.7-.1-.1-.3-.4-.1-.2 .2 .1 .7 .1 .1 .4-.1M160.5 181.8a.48 .48 0 0 0-.7 .1l-.1 .5a.48 .48 0 0 0 .8 .2M160.9 181.7h.6M161.1 185.5v1.3a.43 .43 0 0 1-.6 .2M161.1 185.6a.48 .48 0 0 0-.6 .1l-.1 .6a.48 .48 0 0 0 .7 .2M161.1 181.2v1.3l.1 .1 .3 .1"/>
<path d="M161.7 186l.8-.1-.1-.3-.4-.1-.3 .2 .1 .8h.2h.4M162 181.9a.42 .42 0 0 1 .4-.2 .42 .42 0 0 1 .3 .3v.4a.43 .43 0 0 1-.4 .3 .43 .43 0 0 1-.4-.3zM163.3 181.7v1M163.8 181.7l-.3 .1-.2 .2"/>
</g>
<path d="M99.1 11.7v186.7M11.4 53.6h273.1M203.2 53.6v116.8M203.2 86.6h82.5M12.7 104.4h86.4M12.7 136.1h86.4M203.2 128.5h81.3M99.1 145h104.1" fill="none" stroke="#0000c0" stroke-width=".3"/>
<text font-size="2.8" fill="#a00000" x="191" y="106.7">+</text>
<g font-size="2.1" fill="#a00000">
<text x="50.9" y="27.9">2</text>
<text x="50.9" y="25.4">3</text>
<text x="114.4" y="26.7">1</text>
<text x="50.9" y="30.5">1</text>
<text x="114.4" y="31.7">2</text>
<text x="52.1" y="41.9">2</text>
<text x="52.1" y="39.4">3</text>
<text x="114.4" y="38.1">1</text>
<text x="52.1" y="44.4">1</text>
<text x="114.4" y="43.2">2</text>
<text x="240.7" y="104.1">1</text>
<text x="240.7" y="106.7">3</text>
<text x="253.4" y="104.1">2</text>
<text x="253.4" y="106.7">4</text>
<text x="240.7" y="109.2">5</text>
<text x="253.4" y="109.2">6</text>
<text x="76.3" y="116.8">1</text>
<text x="76.3" y="121.9">2</text>
<text x="43.9" y="157.5">1</text>
<text x="43.9" y="160">3</text>
<text x="56.6" y="157.5">2</text>
<text x="56.6" y="160">4</text>
<text x="43.9" y="162.6">5</text>
<text x="43.9" y="165.1">7</text>
<text x="43.9" y="167.6">9</text>
<text x="56" y="167.6">10</text>
<text x="56.6" y="162.6">6</text>
<text x="56.6" y="165.1">8</text>
<text x="43.3" y="170.2">11</text>
<text x="43.3" y="172.7">13</text>
<text x="56" y="170.2">12</text>
<text x="56" y="172.7">14</text>
<text x="179.9" y="173.2">Universidad de los Andes Designed by: Andrés Rengifo</text>
<text x="43.3" y="175.3">15</text>
<text x="43.3" y="177.8">17</text>
<text x="56" y="175.3">16</text>
<text x="56" y="177.8">18</text>
<text x="179.9" y="179.3">Creative Commons Attribution-NonCommercial-ShareAlike 4.0 International License</text>
<text x="179.9" y="176.2">This work is licensed under a:</text>
<text x="43.3" y="180.3">19</text>
<text x="56" y="180.3">20</text>
<text x="179.9" y="185.4">File: MainBoard.sch</text>
<text x="179.9" y="182.3">http://creativecommons.org/licenses/by-nc-sa/4.0/</text>
<text x="179.9" y="191.5">Title: Main Board</text>
<text x="179.9" y="188.4">Sheet: /</text>
<text x="179.9" y="197.6">KiCad E.D.A.</text>
<text x="179.9" y="194.5">Size: A4</text>
<text x="201.2" y="194.5">Date: 4 jul 2015</text>
<text x="264.2" y="194.5">Rev:</text>
<text x="264.2" y="197.6">Id: 1/1</text>
</g>
<g font-size="2.1" fill="#00a000">
<text x="54.6" y="25.4">PCINT19</text>
<text x="107.4" y="26.7">AO2</text>
<text x="126.2" y="34.3">OC1A</text>
<text x="163.8" y="34.3">OC1B</text>
<text x="236.2" y="33">M1</text>
<text x="273" y="33">M2</text>
<text x="55.9" y="39.4">PCINT20</text>
<text x="107.4" y="38.1">BO2</text>
<text x="163.8" y="39.4">BO1</text>
<text x="163.8" y="41.9">BO2</text>
<text x="183.6" y="38.1">AO2</text>
<text x="191.2" y="38.1">BO2</text>
<text x="244.7" y="38.1">M2</text>
<text x="127.7" y="44.4">AO2</text>
<text x="241.1" y="63.5">TX</text>
<text x="165.1" y="67.3">SS</text>
<text x="165.1" y="69.8">OC1A</text>
<text x="165.1" y="77.5">MISO</text>
<text x="165.1" y="74.9">MOSI</text>
<text x="165.1" y="72.4">OC1B</text>
<text x="42.5" y="82.5">SCK</text>
<text x="44" y="78.7">CE</text>
<text x="77.5" y="78.7">SS</text>
<text x="77.5" y="82.5">MOSI</text>
<text x="165.1" y="80">SCK</text>
<text x="165.1" y="82.5">M1</text>
<text x="41.6" y="86.4">MISO</text>
<text x="77.5" y="86.4">INT0</text>
<text x="165.1" y="88.9">CE</text>
<text x="165.1" y="85.1">M2</text>
<text x="165.1" y="91.4">ADC1</text>
<text x="165.1" y="94">ADC2</text>
<text x="111.1" y="101.6">ADC6</text>
<text x="165.1" y="99.1">SDA</text>
<text x="165.1" y="101.6">SCL</text>
<text x="165.1" y="96.5">ADC3</text>
<text x="111.1" y="104.1">ADC7</text>
<text x="165.1" y="107.9">PD0</text>
<text x="232.1" y="104.1">MISO</text>
<text x="233" y="106.7">SCK</text>
<text x="257.8" y="106.7">MOSI</text>
<text x="165.1" y="110.5">TX</text>
<text x="165.1" y="113">INT0</text>
<text x="230.4" y="109.2">RESET</text>
<text x="165.1" y="115.6">PCINT19</text>
<text x="165.1" y="120.6">RED</text>
<text x="165.1" y="123.2">GREEN</text>
<text x="165.1" y="125.7">BLUE</text>
<text x="212.7" y="143.5">RED</text>
<text x="270.5" y="143.5">GREEN</text>
<text x="270.5" y="149.9">BLUE</text>
<text x="36.8" y="157.5">ADC1</text>
<text x="36.8" y="160">ADC2</text>
<text x="36.8" y="162.6">ADC3</text>
<text x="36.8" y="165.1">ADC6</text>
<text x="127.6" y="168.9">SDA</text>
<text x="127.8" y="171.4">SCL</text>
<text x="30.2" y="187.3" transform="rotate(-90 30.2 187.3)">PD0</text>
</g>
<g font-size="2.1">
<text x="129.1" y="29.2">M1</text>
<text x="163.8" y="29.2">M2</text>
<text x="183.6" y="27.9">AO1</text>
<text x="191.2" y="27.9">BO1</text>
<text x="107.4" y="31.7">AO1</text>
<text x="129.1" y="31.7">M1</text>
<text x="163.8" y="31.7">M2</text>
<text x="127.7" y="41.9">AO1</text>
<text x="207.9" y="38.1">M1</text>
<text x="107.4" y="43.2">BO1</text>
<text x="182.9" y="92.7">RESET</text>
<text x="165.1" y="104.1">RESET</text>
<text x="165.1" y="118.1">PCINT20</text>
<text x="36.8" y="167.6">ADC7</text>
</g>
<g font-size="2.1" fill="#00f">
<text x="54.6" y="49.5">Interrupt Socket/Encoders Purpose</text>
<text x="181.6" y="49.5">Motors Driver</text>
<text x="268" y="49.5">NOT gates</text>
<text x="260.3" y="81.3">Bluetooth Socket</text>
<text x="67.3" y="100.3">Communication Module</text>
<text x="262.9" y="123.2">SPI Connector</text>
<text x="77.5" y="134.6">Power Regulator</text>
<text x="177.8" y="138.4">Microcontroller</text>
<text x="66" y="161.3">Shortest Leg of</text>
<text x="269.2" y="157.5">RGB LED</text>
<text x="66" y="163.4">TEFT4300 is the Collector</text>
<text x="129.5" y="182.9">Expansion Modules Connector</text>
<text x="142.2" y="186.7">I2C or ADC usage</text>
<text x="77.5" y="195.6">Sensors Module</text>
</g>
<g font-size="2.1" fill="#00a0a0">
<text x="140.9" y="50.5">U4</text>
<text x="147.4" y="50.5">TB6552</text>
<text x="53.3" y="91.1">U3</text>
<text x="59.6" y="91.1">NRF24L01</text>
<text x="45.8" y="112.7">TC1262</text>
<text x="48.2" y="110.2">U1</text>
<text x="16.6" y="122.9">BATTERY</text>
<text x="20.2" y="120.3">U6</text>
<text x="49.5" y="155.9">P7</text>
<text x="239" y="153.3">CLV1AFK</text>
<text x="242.5" y="155.9">U2</text>
</g>
<g font-size="1.8" fill="#a00000">
<text x="37.3" y="11.9">1</text>
<text x="92.7" y="11.9">2</text>
<text x="148" y="11.9">3</text>
<text x="203.3" y="11.9">4</text>
<text x="258.6" y="11.9">5</text>
<text x="135.4" y="26.7">1</text>
<text x="135.4" y="29.2">2</text>
<text x="159.1" y="29.2">15</text>
<text x="159.1" y="26.7">16</text>
<text x="135.4" y="31.7">3</text>
<text x="135.4" y="34.3">4</text>
<text x="159.1" y="34.3">13</text>
<text x="159.1" y="31.7">14</text>
<text x="135.4" y="36.8">5</text>
<text x="135.4" y="39.4">6</text>
<text x="135.4" y="41.9">7</text>
<text x="159.1" y="41.9">10</text>
<text x="159.1" y="39.4">11</text>
<text x="159.1" y="36.8">12</text>
<text x="10.4" y="42.7">A</text>
<text x="135.4" y="44.4">8</text>
<text x="159.5" y="44.4">9</text>
<text x="285.3" y="42.7">A</text>
<text x="246.5" y="63.5">1</text>
<text x="246.5" y="66">2</text>
<text x="246.5" y="68.6">3</text>
<text x="246.5" y="71.1">4</text>
<text x="50.3" y="74.9">1</text>
<text x="73.2" y="74.9">2</text>
<text x="50.3" y="78.7">3</text>
<text x="50.3" y="82.5">5</text>
<text x="73.2" y="78.7">4</text>
<text x="73.2" y="82.5">6</text>
<text x="50.3" y="86.4">7</text>
<text x="73.2" y="86.4">8</text>
<text x="10.4" y="105.9">B</text>
<text x="285.3" y="105.9">B</text>
<text x="37.6" y="115.6">1</text>
<text x="60.5" y="115.6">3</text>
<text x="49.3" y="125.2" transform="rotate(-90 49.3 125.2)">2</text>
<text x="51.8" y="125.2" transform="rotate(-90 51.8 125.2)">4</text>
<text x="233.2" y="143.5">1</text>
<text x="253.5" y="143.5">4</text>
<text x="233.2" y="149.9">2</text>
<text x="253.5" y="149.9">3</text>
<text x="10.4" y="169.1">C</text>
<text x="134.8" y="168.9">1</text>
<text x="134.8" y="171.4">2</text>
<text x="134.8" y="174">3</text>
<text x="285.3" y="169.1">C</text>
<text x="134.8" y="176.5">4</text>
<text x="37.3" y="199.8">1</text>
<text x="92.7" y="199.8">2</text>
<text x="148" y="199.8">3</text>
<text x="203.3" y="199.8">4</text>
<text x="258.6" y="199.8">5</text>
</g>
<g font-size="1.8" fill="#00a0a0">
<text x="47.7" y="29.3" transform="rotate(-90 47.7 29.3)">K1</text>
<text x="140.7" y="27.6">GND</text>
<text x="152.7" y="27.6">VC</text>
<text x="140.7" y="30.1">AIN1</text>
<text x="140.7" y="32.6">AIN2</text>
<text x="140.7" y="35.2">APWM</text>
<text x="149.6" y="35.2">BPWM</text>
<text x="151.2" y="32.6">BIN1</text>
<text x="151.2" y="30.1">BIN2</text>
<text x="224.8" y="35.1">NPN</text>
<text x="261.6" y="35.1">NPN</text>
<text x="140.7" y="37.7">ASTBY</text>
<text x="140.7" y="40.3">VM</text>
<text x="149.2" y="37.7">BSTBY</text>
<text x="151.6" y="40.3">BO1</text>
<text x="177.7" y="40.7">AGND</text>
<text x="49" y="43.3" transform="rotate(-90 49 43.3)">K2</text>
<text x="140.7" y="42.8">AO1</text>
<text x="140.7" y="45.3">AO2</text>
<text x="150.1" y="45.3">PGND</text>
<text x="151.6" y="42.8">BO2</text>
<text x="161.2" y="47">AGND</text>
<text x="226.2" y="42.7">Q?</text>
<text x="263" y="42.7">Q?</text>
<text x="252" y="68.6" transform="rotate(-90 252 68.6)">P3</text>
<text x="254.6" y="68.7" transform="rotate(-90 254.6 68.7)">BT</text>
<text x="55.6" y="75.8">GND</text>
<text x="65.1" y="75.8">VCC</text>
<text x="105.6" y="77.8" transform="rotate(-90 105.6 77.8)">AGND</text>
<text x="55.6" y="79.6">CE</text>
<text x="55.6" y="83.4">SCK</text>
<text x="64.3" y="83.4">MOSI</text>
<text x="65.1" y="79.6">CSN</text>
<text x="55.6" y="87.2">MISO</text>
<text x="65.7" y="87.2">IRQ</text>
<text x="114.2" y="95.3">AGND</text>
<text x="194.4" y="106.2">C7</text>
<text x="246.6" y="102.4">P4</text>
<text x="194.6" y="111.3">10uF</text>
<text x="42.9" y="116.5">Vin</text>
<text x="50.2" y="119.9" transform="rotate(-90 50.2 119.9)">GND</text>
<text x="52.2" y="116.5">Vout</text>
<text x="52.7" y="119.9" transform="rotate(-90 52.7 119.9)">TAB</text>
<text x="71.1" y="124.5">AGND</text>
<text x="31.7" y="128.3">AGND</text>
<text x="46.9" y="130.9">AGND</text>
<text x="140.9" y="139.7">AGND</text>
<text x="238.5" y="144.4">RED GREEN</text>
<text x="238.5" y="150.7">VCC</text>
<text x="244.3" y="150.7">BLUE</text>
<text x="19.3" y="165.4" transform="rotate(-90 19.3 165.4)">AGND</text>
<text x="51.4" y="176.9" transform="rotate(-90 51.4 176.9)">CONN_10X2</text>
<text x="140.3" y="174" transform="rotate(-90 140.3 174)">P6</text>
<text x="142.8" y="174.3" transform="rotate(-90 142.8 174.3)">I2C</text>
<text x="27.4" y="180.5" transform="rotate(-90 27.4 180.5)">Q5</text>
<text x="35" y="181.9" transform="rotate(-90 35 181.9)">NPN</text>
</g>
<g font-size="1.8" fill="#00a000">
<text x="58.2" y="30.8" transform="rotate(-90 58.2 30.8)">AGND</text>
<text x="59.5" y="44.7" transform="rotate(-90 59.5 44.7)">AGND</text>
</g>
<g font-size="1.4" fill="#00a0a0">
<text x="231.7" y="27.8" transform="rotate(-90 231.7 27.8)">1K</text>
<text x="233.6" y="27.9" transform="rotate(-90 233.6 27.9)">R?</text>
<text x="268.6" y="27.8" transform="rotate(-90 268.6 27.8)">1K</text>
<text x="270.4" y="27.9" transform="rotate(-90 270.4 27.9)">R?</text>
<text x="45" y="30.1" transform="rotate(-90 45 30.1)">HALL</text>
<text x="119.8" y="30.3" transform="rotate(-90 119.8 30.3)">P1</text>
<text x="122.4" y="32.5" transform="rotate(-90 122.4 32.5)">MOTOR1</text>
<text x="174.1" y="31.2">C9</text>
<text x="174.4" y="35.9">0.1uF</text>
<text x="180.5" y="31.2">C10</text>
<text x="180.7" y="35.9">0.1uF</text>
<text x="188.1" y="31.2">C11</text>
<text x="188.3" y="35.9">0.1uF</text>
<text x="195.8" y="31.2">C12</text>
<text x="196" y="35.9">0.1uF</text>
<text x="230.9" y="35" transform="rotate(-90 230.9 35)">C</text>
<text x="267.7" y="35" transform="rotate(-90 267.7 35)">C</text>
<text x="119.8" y="41.8" transform="rotate(-90 119.8 41.8)">P2</text>
<text x="216.2" y="36.9">R?</text>
<text x="216.3" y="38.8">1K</text>
<text x="225.6" y="38.1">B</text>
<text x="253.1" y="36.9">R?</text>
<text x="253.1" y="38.8">1K</text>
<text x="262.4" y="38.1">B</text>
<text x="46.3" y="44" transform="rotate(-90 46.3 44)">HALL</text>
<text x="122.4" y="43.9" transform="rotate(-90 122.4 43.9)">MOTOR2</text>
<text x="230.9" y="42.6" transform="rotate(-90 230.9 42.6)">E</text>
<text x="267.7" y="42.6" transform="rotate(-90 267.7 42.6)">E</text>
<text x="120.8" y="63.6">IC1</text>
<text x="121.7" y="68.1">VCC</text>
<text x="121.7" y="70.6">VCC</text>
<text x="143.6" y="68.1">(PCINT0/CLKO/ICP1)PB0</text>
<text x="147.2" y="70.6">(PCINT1/OC1A)PB1</text>
<text x="109.7" y="75.1" transform="rotate(-90 109.7 75.1)">C8</text>
<text x="114.4" y="74.8" transform="rotate(-90 114.4 74.8)">0.1uF</text>
<text x="121.7" y="75.7">AVCC</text>
<text x="143.2" y="75.7">(PCINT3/OC2A/MOSI)PB3</text>
<text x="144.9" y="73.1">(PCINT2/OC1B/SS)PB2</text>
<text x="25.5" y="79.4">C1</text>
<text x="30.6" y="79.4">C3</text>
<text x="121.7" y="83.3">AREF</text>
<text x="141.6" y="83.3">(PCINT6/XTAL1/TOSC1)PB6</text>
<text x="147.5" y="78.2">(PCINT4/MISO)PB4</text>
<text x="148.2" y="80.8">(PCINT5/SCK)PB5</text>
<text x="25.8" y="84.1">10uF</text>
<text x="30.9" y="84.1">0.1uF</text>
<text x="112.3" y="86.3">100nF</text>
<text x="141.6" y="85.8">(PCINT7/XTAL2/TOSC2)PB7</text>
<text x="147.3" y="89.7">(PCINT8/ADC0)PC0</text>
<text x="183.5" y="87.9" transform="rotate(-90 183.5 87.9)">10K</text>
<text x="185.3" y="87.9" transform="rotate(-90 185.3 87.9)">R18</text>
<text x="115" y="91">C6</text>
<text x="146.5" y="94.7">(PCINT10/ADC2)PC2</text>
<text x="147.3" y="92.2">(PCINT9/ADC1)PC1</text>
<text x="143.1" y="99.8">(PCINT12/SDA/ADC4)PC4</text>
<text x="146.5" y="97.3">(PCINT11/ADC3)PC3</text>
<text x="121.7" y="104.9">ADC7</text>
<text x="121.7" y="102.4">ADC6</text>
<text x="143.3" y="102.4">(PCINT14/SCL/ADC5)PC5</text>
<text x="145.6" y="104.9">(PCINT14/RESET)PC6</text>
<text x="183" y="106.1">C5</text>
<text x="147.3" y="113.8">(PCINT18/INT0)PD2</text>
<text x="147.4" y="108.7">(PCINT16/RXD)PD0</text>
<text x="147.5" y="111.2">(PCINT17/TXD)PD1</text>
<text x="183.3" y="110.8">0.1uF</text>
<text x="248.1" y="109.5" transform="rotate(-90 248.1 109.5)">AVRSPI</text>
<text x="34.4" y="118.8">C2</text>
<text x="64.9" y="118.8">C4</text>
<text x="143" y="116.3">(PCINT19/OC2B/INT1)PD3</text>
<text x="145.3" y="118.9">(PCINT20/XCK/T0)PD4</text>
<text x="34.6" y="123.5">1uF</text>
<text x="65" y="123.5">1uF</text>
<text x="81.7" y="120.5" transform="rotate(-90 81.7 120.5)">P5</text>
<text x="84.3" y="121.5" transform="rotate(-90 84.3 121.5)">BATT</text>
<text x="121.7" y="123.9">GND</text>
<text x="121.7" y="121.4">GND</text>
<text x="142.8" y="123.9">(PCINT22/OC0A/AIN0)PD6</text>
<text x="144.4" y="121.4">(PCINT21/OC0B/T1)PD5</text>
<text x="121.7" y="126.5">GND</text>
<text x="147.1" y="126.5">(PCINT23/AIN1)PD7</text>
<text x="150.1" y="130.9">ATMEGA168A-A</text>
<text x="222.2" y="142.3">R11</text>
<text x="262.9" y="142.3">R15</text>
<text x="222.3" y="144.2">430</text>
<text x="262.9" y="148.7">R16</text>
<text x="263" y="144.2">430</text>
<text x="263" y="150.5">430</text>
<text x="27.1" y="158.2">R2</text>
<text x="27.1" y="160.7">R4</text>
<text x="30.3" y="158.2">1.5K</text>
<text x="30.3" y="160.7">1.5K</text>
<text x="26.6" y="165.8">R12</text>
<text x="27.1" y="163.2">R6</text>
<text x="30.3" y="163.2">1.5K</text>
<text x="30.3" y="165.8">1.5K</text>
<text x="125.6" y="163.7" transform="rotate(-90 125.6 163.7)">R1</text>
<text x="127.4" y="164.1" transform="rotate(-90 127.4 164.1)">10K</text>
<text x="130.6" y="164.1" transform="rotate(-90 130.6 164.1)">R17</text>
<text x="132.5" y="164.1" transform="rotate(-90 132.5 164.1)">10K</text>
<text x="26.6" y="168.5">R14</text>
<text x="30.2" y="168.5">1.5K</text>
<text x="66.5" y="173.6">33</text>
<text x="26.2" y="175.3">E</text>
<text x="33.8" y="175.3">C</text>
<text x="66.4" y="175.4">R9</text>
<text x="66.5" y="178.7">33</text>
<text x="30.2" y="181.1" transform="rotate(-90 30.2 181.1)">B</text>
<text x="66.4" y="180.5">R3</text>
</g>
<g font-size="1.4" fill="#a00000">
<text x="232.4" y="34.9" transform="rotate(-90 232.4 34.9)">3</text>
<text x="269.2" y="34.9" transform="rotate(-90 269.2 34.9)">3</text>
<text x="225.7" y="39.6">1</text>
<text x="262.5" y="39.6">1</text>
<text x="232.4" y="42.5" transform="rotate(-90 232.4 42.5)">2</text>
<text x="269.2" y="42.5" transform="rotate(-90 269.2 42.5)">2</text>
<text x="118.4" y="67.3">4</text>
<text x="118.4" y="69.8">6</text>
<text x="162.4" y="67.3">12</text>
<text x="162.4" y="69.8">13</text>
<text x="118" y="74.9">18</text>
<text x="162.4" y="72.4">14</text>
<text x="162.4" y="74.9">15</text>
<text x="162.4" y="77.5">16</text>
<text x="118" y="82.5">20</text>
<text x="162.4" y="80">17</text>
<text x="162.8" y="82.5">7</text>
<text x="162.4" y="88.9">23</text>
<text x="162.8" y="85.1">8</text>
<text x="162.4" y="91.4">24</text>
<text x="162.4" y="94">25</text>
<text x="118" y="101.6">19</text>
<text x="162.4" y="96.5">26</text>
<text x="162.4" y="99.1">27</text>
<text x="162.4" y="101.6">28</text>
<text x="118" y="104.1">22</text>
<text x="162.4" y="107.9">30</text>
<text x="162.4" y="104.1">29</text>
<text x="162.4" y="110.5">31</text>
<text x="162.4" y="113">32</text>
<text x="162.8" y="115.6">1</text>
<text x="162.8" y="118.1">2</text>
<text x="118" y="120.6">21</text>
<text x="118.4" y="125.7">3</text>
<text x="118.4" y="123.2">5</text>
<text x="162.4" y="123.2">10</text>
<text x="162.4" y="125.7">11</text>
<text x="162.8" y="120.6">9</text>
<text x="26.3" y="176.8">2</text>
<text x="33.9" y="176.8">3</text>
<text x="31.7" y="181" transform="rotate(-90 31.7 181)">1</text>
</g>
<g font-size="1.1" fill="#00a0a0">
<text x="229.7" y="18.1">+3.3V</text>
<text x="266.6" y="18.1">+3.3V</text>
<text x="162.4" y="24.5">+3.3V</text>
<text x="172.6" y="25.7">+3.3V</text>
<text x="179.2" y="26">VCC</text>
<text x="61.6" y="32.1" transform="rotate(-90 61.6 32.1)">+3.3V</text>
<text x="129.9" y="40.7" transform="rotate(-90 129.9 40.7)">VCC+3.3V</text>
<text x="167.1" y="38.5" transform="rotate(-90 167.1 38.5)">+3.3V</text>
<text x="62.9" y="46.1" transform="rotate(-90 62.9 46.1)">+3.3V</text>
<text x="115.4" y="62.6">+3.3V</text>
<text x="24" y="74">+3.3V</text>
<text x="29.1" y="74">+3.3V</text>
<text x="76.1" y="72.7">+3.3V</text>
<text x="181.5" y="77.8">+3.3V</text>
<text x="241.4" y="72.7" transform="rotate(-90 241.4 72.7)">+3.3V</text>
<text x="115.4" y="78.4">+3.3V</text>
<text x="181.5" y="100.7">+3.3V</text>
<text x="191.6" y="100.7">+3.3V</text>
<text x="256.4" y="101.9">+3.3V</text>
<text x="33.2" y="113.6">VCC</text>
<text x="63.4" y="113.4">+3.3V</text>
<text x="72.5" y="114.9">VCC</text>
<text x="228.5" y="147.6">+3.3V</text>
<text x="125.6" y="154">+3.3V</text>
<text x="130.7" y="154">+3.3V</text>
<text x="64.2" y="164.2" transform="rotate(-90 64.2 164.2)">+3.3V</text>
<text x="78.2" y="176.9" transform="rotate(-90 78.2 176.9)">+3.3V</text>
<text x="129.6" y="178.1" transform="rotate(-90 129.6 178.1)">+3.3V</text>
</g>
<text font-size="1.1" fill="#a000a0" x="137.7" y="95.8">TQFP32</text>
</svg>
